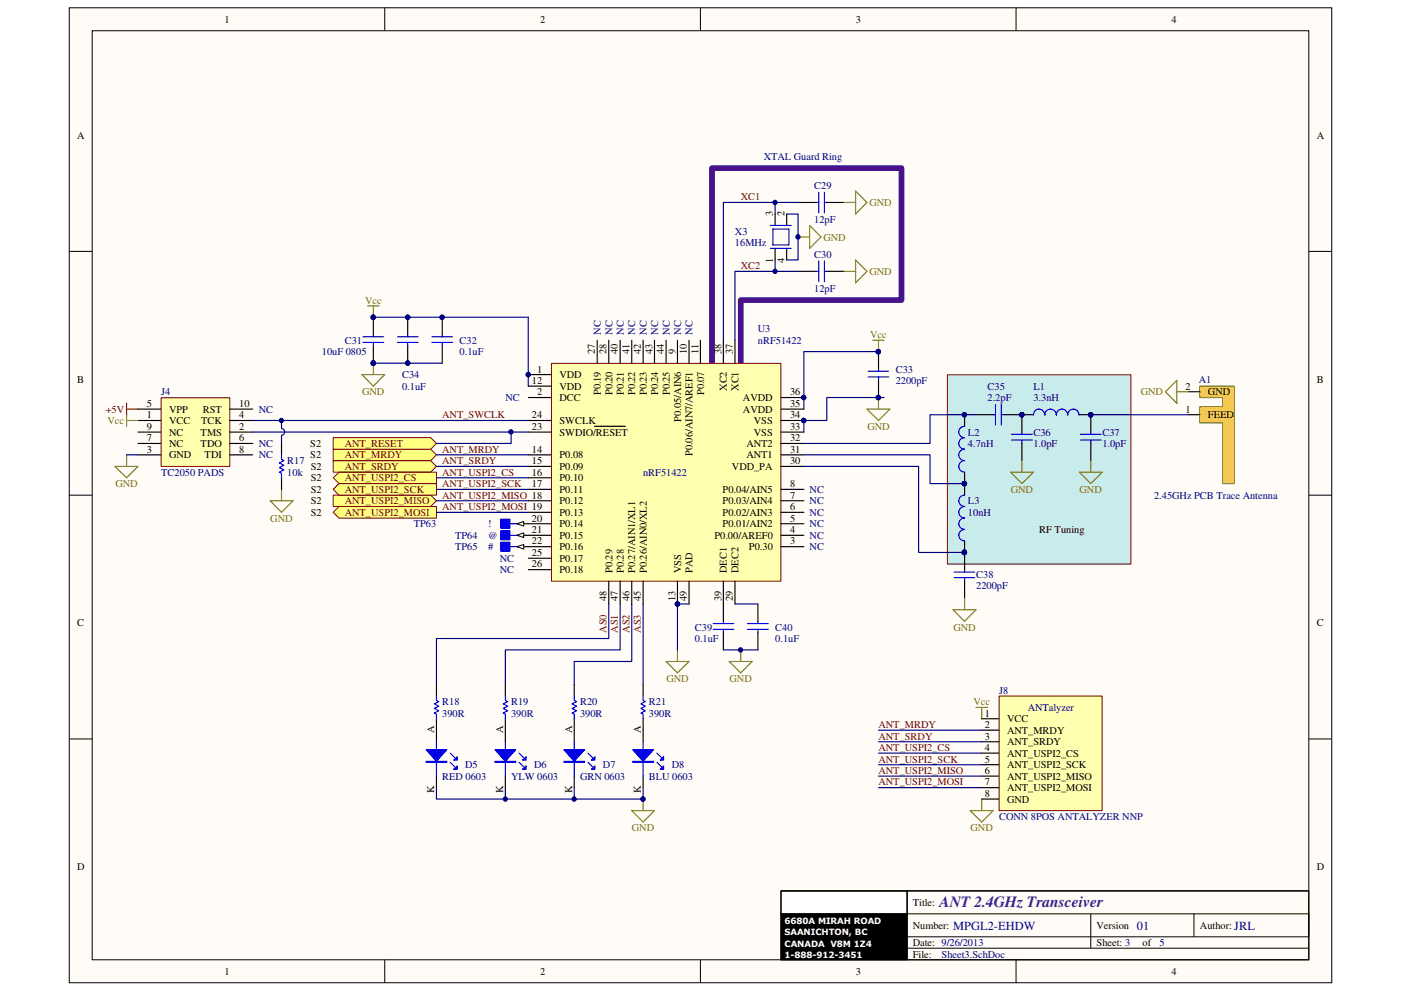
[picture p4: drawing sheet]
<svg xmlns="http://www.w3.org/2000/svg" width="297mm" height="210mm" viewBox="0 0 297 210" stroke-linecap="round" stroke-linejoin="round" font-family="sans-serif">
<path d="M14.7 1.7h267.7v206.7h-267.7z" fill="#fffcf8"/>
<path d="M14.7 1.7h267.7v206.7h-267.7z" fill="none" stroke="#000" stroke-width=".21"/>
<path d="M19.6 6.6h257.9v196.9h-257.9z" fill="#fffcf8"/>
<g fill="none" stroke="#000" stroke-width=".21">
<path d="M19.6 6.5h257.9v197h-257.9zM81.6 1.6v4.9M148.5 1.6v4.9M215.4 1.6v4.9M14.7 53.3h4.9M277.5 53.3h4.9M14.7 105h4.9M277.5 105h4.9M14.7 156.7h4.9M277.5 156.7h4.9M165.6 188.9h26.7M192.3 198.6h85.2v-4.8h-24.4v4.8"/>
<path d="M192.3 193.8h60.8M231.3 193.8v7.2M277.5 188.9h-85.2v14.6M81.6 203.5v4.9M148.5 203.5v4.9M192.3 201h85.2M215.4 203.5v4.9"/>
</g>
<path d="M165.6 189h26.7v4.8h-26.7z" fill="#fff"/>
<path d="M165.6 188.9h26.7v4.9h-26.7zM165.6 193.8h26.7v9.7h-26.7z" fill="none" stroke="#000" stroke-width=".21"/>
<path d="M165.6 188.9h111.9v14.6h-111.9zM165.6 193.8h26.7M192.3 188.9v14.6" fill="none" stroke="#000" stroke-width=".24"/>
<path d="M165.6 193.8h26.7v9.7h-26.7z" fill="#000"/>
<path d="M200.9 79.5h38.9v40.1h-38.9z" fill="#c8ebeb"/>
<path d="M200.9 79.5h38.9v40.1h-38.9z" fill="none" stroke="#800000" stroke-width=".21"/>
<path d="M210.6 87.9h.5M211.1 85.8v4.3M212.3 87.9h.7M212.3 85.8v4.3" fill="none" stroke="#00f" stroke-width=".24"/>
<path d="M206.9 87.9h3.7M213 87.9h3.7" fill="none" stroke="#000" stroke-width=".24"/>
<circle cx="216.6" cy="87.9" r=".45" fill="#000080"/>
<circle cx="216.6" cy="87.9" r=".45" fill="none" stroke="#000080" stroke-width=".21"/>
<circle cx="216.6" cy="87.9" r=".45" fill="#000080"/>
<circle cx="216.6" cy="87.9" r=".45" fill="none" stroke="#000080" stroke-width=".21"/>
<path d="M214.5 93.3h4.4M214.5 92.1h4.4M216.7 91.6v.5M216.7 93.3v.7" fill="none" stroke="#00f" stroke-width=".24"/>
<path d="M216.7 87.9v3.7" fill="none" stroke="#000" stroke-width=".24"/>
<circle cx="216.6" cy="87.9" r=".45" fill="#000080"/>
<circle cx="216.6" cy="87.9" r=".45" fill="none" stroke="#000080" stroke-width=".21"/>
<path d="M216.7 94v3.7" fill="none" stroke="#000" stroke-width=".24"/>
<circle cx="216.6" cy="87.9" r=".45" fill="#000080"/>
<circle cx="216.6" cy="87.9" r=".45" fill="none" stroke="#000080" stroke-width=".21"/>
<path d="M77.9 64.9h2.5M79.2 64.9v2.4" fill="none" stroke="#808000" stroke-width=".24"/>
<circle cx="79.1" cy="67.3" r=".46" fill="#000080"/>
<circle cx="79.1" cy="67.3" r=".46" fill="none" stroke="#000080" stroke-width=".21"/>
<path d="M184.1 79.9h4.3M184.1 78.7h4.3M186.3 78.2v.5M186.3 79.9v.7M151.2 133.4h4.4M151.2 132.2h4.4M153.4 131.7v.5M153.4 133.4v.8" fill="none" stroke="#00f" stroke-width=".24"/>
<path d="M186.3 74.5v3.7M153.4 128.1v3.6M153.4 134.2v3.6" fill="none" stroke="#000" stroke-width=".24"/>
<circle cx="186.2" cy="74.5" r=".46" fill="#000080"/>
<circle cx="186.2" cy="74.5" r=".46" fill="none" stroke="#000080" stroke-width=".21"/>
<path d="M186.3 80.6v3.7" fill="none" stroke="#000" stroke-width=".24"/>
<circle cx="186.2" cy="84.3" r=".46" fill="#000080"/>
<circle cx="186.2" cy="84.3" r=".46" fill="none" stroke="#000080" stroke-width=".21"/>
<circle cx="186.2" cy="74.5" r=".46" fill="#000080"/>
<circle cx="186.2" cy="74.5" r=".46" fill="none" stroke="#000080" stroke-width=".21"/>
<circle cx="186.2" cy="84.3" r=".46" fill="#000080"/>
<circle cx="186.2" cy="84.3" r=".46" fill="none" stroke="#000080" stroke-width=".21"/>
<path d="M228.9 87.9h2.4" fill="none" stroke="#000" stroke-width=".24"/>
<circle cx="231.2" cy="87.9" r=".46" fill="#000080"/>
<circle cx="231.2" cy="87.9" r=".46" fill="none" stroke="#000080" stroke-width=".21"/>
<path d="M216.7 87.9h2.4" fill="none" stroke="#000" stroke-width=".24"/>
<circle cx="216.6" cy="87.9" r=".45" fill="#000080"/>
<circle cx="216.6" cy="87.9" r=".45" fill="none" stroke="#000080" stroke-width=".21"/>
<path d="M219.1 87.9v.1a1.19 1.19 0 0 1 1.2-1.3 1.19 1.19 0 0 1 1.2 1.3 1.21 1.21 0 0 1 1.2-1.3 1.21 1.21 0 0 1 1.2 1.3v-.1M224 87.9v.1a1.19 1.19 0 0 1 1.2-1.3 1.19 1.19 0 0 1 1.2 1.3v-.1M226.4 87.9v.1a1.19 1.19 0 0 1 1.2-1.3 1.19 1.19 0 0 1 1.2 1.3v-.1" fill="none" stroke="#00f" stroke-width=".24"/>
<circle cx="231.2" cy="87.9" r=".46" fill="#000080"/>
<circle cx="231.2" cy="87.9" r=".46" fill="none" stroke="#000080" stroke-width=".21"/>
<circle cx="216.6" cy="87.9" r=".45" fill="#000080"/>
<circle cx="216.6" cy="87.9" r=".45" fill="none" stroke="#000080" stroke-width=".21"/>
<path d="M204.5 102.5v2.5" fill="none" stroke="#000" stroke-width=".24"/>
<circle cx="204.5" cy="102.5" r=".46" fill="#000080"/>
<circle cx="204.5" cy="102.5" r=".46" fill="none" stroke="#000080" stroke-width=".21"/>
<path d="M204.5 114.7v2.4" fill="none" stroke="#000" stroke-width=".24"/>
<circle cx="204.5" cy="117.1" r=".48" fill="#000080"/>
<circle cx="204.5" cy="117.1" r=".48" fill="none" stroke="#000080" stroke-width=".21"/>
<path d="M204.5 105a1.19 1.19 0 0 0-1.2 1.2 1.19 1.19 0 0 0 1.2 1.2M204.5 107.4a1.21 1.21 0 0 0-1.2 1.2 1.21 1.21 0 0 0 1.2 1.2M204.5 109.9a1.19 1.19 0 0 0-1.2 1.2v-.1a1.19 1.19 0 0 0 1.2 1.2M204.5 112.3a1.21 1.21 0 0 0-1.2 1.2 1.21 1.21 0 0 0 1.2 1.2" fill="none" stroke="#00f" stroke-width=".24"/>
<circle cx="204.5" cy="102.5" r=".46" fill="#000080"/>
<circle cx="204.5" cy="102.5" r=".46" fill="none" stroke="#000080" stroke-width=".21"/>
<circle cx="204.5" cy="117.1" r=".48" fill="#000080"/>
<circle cx="204.5" cy="117.1" r=".48" fill="none" stroke="#000080" stroke-width=".21"/>
<path d="M76.7 79.4h4.9l-2.4 2.5zM79.2 77v2.4" fill="none" stroke="#808000" stroke-width=".24"/>
<circle cx="79.1" cy="77" r=".47" fill="#000080"/>
<circle cx="79.1" cy="77" r=".47" fill="none" stroke="#000080" stroke-width=".21"/>
<path d="M183.8 86.7h4.9l-2.4 2.5zM186.3 84.3v2.4M57.3 106.2h4.8l-2.4 2.4zM59.7 103.8v2.4" fill="none" stroke="#808000" stroke-width=".24"/>
<circle cx="186.2" cy="84.3" r=".46" fill="#000080"/>
<circle cx="186.2" cy="84.3" r=".46" fill="none" stroke="#000080" stroke-width=".21"/>
<path d="M158.5 133.4h4.4M158.5 132.2h4.4M160.7 131.7v.5M160.7 133.4v.8" fill="none" stroke="#00f" stroke-width=".24"/>
<path d="M160.7 128.1v3.6M160.7 134.2v3.6" fill="none" stroke="#000" stroke-width=".24"/>
<path d="M157.1 137.8v2.5M154.6 140.3h4.9l-2.4 2.4z" fill="none" stroke="#808000" stroke-width=".24"/>
<circle cx="157" cy="137.8" r=".46" fill="#000080"/>
<circle cx="157" cy="137.8" r=".46" fill="none" stroke="#000080" stroke-width=".21"/>
<path d="M170.4 98.9h24.4v18.2h9.7" fill="none" stroke="#000080" stroke-width=".24"/>
<circle cx="204.5" cy="117.1" r=".48" fill="#000080"/>
<circle cx="204.5" cy="117.1" r=".48" fill="none" stroke="#000080" stroke-width=".21"/>
<path d="M170.4 96.4h26.8v6.1h7.3" fill="none" stroke="#000080" stroke-width=".24"/>
<circle cx="204.5" cy="102.5" r=".46" fill="#000080"/>
<circle cx="204.5" cy="102.5" r=".46" fill="none" stroke="#000080" stroke-width=".21"/>
<path d="M206.9 87.9h-9.7v6.1h-26.8" fill="none" stroke="#000080" stroke-width=".24"/>
<path d="M229.1 93.3h4.4M229.1 92.1h4.4M231.3 91.6v.5M231.3 93.3v.7" fill="none" stroke="#00f" stroke-width=".24"/>
<path d="M231.3 87.9v3.7" fill="none" stroke="#000" stroke-width=".24"/>
<circle cx="231.2" cy="87.9" r=".46" fill="#000080"/>
<circle cx="231.2" cy="87.9" r=".46" fill="none" stroke="#000080" stroke-width=".21"/>
<path d="M231.3 94v3.7" fill="none" stroke="#000" stroke-width=".24"/>
<circle cx="231.2" cy="87.9" r=".46" fill="#000080"/>
<circle cx="231.2" cy="87.9" r=".46" fill="none" stroke="#000080" stroke-width=".21"/>
<path d="M186.3 74.5h-15.9v12.2" fill="none" stroke="#000080" stroke-width=".24"/>
<circle cx="186.2" cy="74.5" r=".46" fill="#000080"/>
<circle cx="186.2" cy="74.5" r=".46" fill="none" stroke="#000080" stroke-width=".21"/>
<path d="M172.8 57.5h.8M172.8 42.9h.8M173.6 40.8v4.3M173.6 55.3v4.4M174.8 57.5h.5M174.8 40.8v4.3M174.8 55.3v4.4M174.8 42.9h.5" fill="none" stroke="#00f" stroke-width=".24"/>
<path d="M169.2 57.5h3.6M169.2 42.9h3.6M175.3 57.5h3.6M175.3 42.9h3.6" fill="none" stroke="#000" stroke-width=".24"/>
<path d="M164.3 55.1v2.4" fill="none" stroke="#000080" stroke-width=".24"/>
<circle cx="164.3" cy="57.5" r=".45" fill="#000080"/>
<circle cx="164.3" cy="57.5" r=".45" fill="none" stroke="#000080" stroke-width=".21"/>
<path d="M164.3 42.9v2.5" fill="none" stroke="#000080" stroke-width=".24"/>
<circle cx="164.3" cy="42.9" r=".45" fill="#000080"/>
<circle cx="164.3" cy="42.9" r=".45" fill="none" stroke="#000080" stroke-width=".21"/>
<path d="M166.8 45.4h2.4v9.7h-2.4" fill="none" stroke="#000080" stroke-width=".24"/>
<path d="M151 78.2v-42.6h40.1v28h-34v14.6" fill="none" stroke="#48128a" stroke-width="1.2"/>
<path d="M169.2 50.2h2.5M171.7 47.8l2.4 2.4-2.4 2.5zM178.9 57.5h2.5M181.4 55.1l2.4 2.4-2.4 2.5z" fill="none" stroke="#808000" stroke-width=".24"/>
<circle cx="169.2" cy="50.2" r=".47" fill="#000080"/>
<circle cx="169.2" cy="50.2" r=".47" fill="none" stroke="#000080" stroke-width=".21"/>
<path d="M178.9 42.9h2.5M181.4 40.5l2.4 2.4-2.4 2.5z" fill="none" stroke="#808000" stroke-width=".24"/>
<path d="M169.2 57.5h-13.4v14.6" fill="none" stroke="#000080" stroke-width=".24"/>
<path d="M84.3 72.6h4.3M84.3 71.4h4.3M86.4 70.9v.5M86.4 72.6v.8" fill="none" stroke="#00f" stroke-width=".24"/>
<path d="M86.4 67.3v3.6" fill="none" stroke="#000" stroke-width=".24"/>
<circle cx="86.4" cy="67.3" r=".46" fill="#000080"/>
<circle cx="86.4" cy="67.3" r=".46" fill="none" stroke="#000080" stroke-width=".21"/>
<path d="M86.4 73.4v3.6" fill="none" stroke="#000" stroke-width=".24"/>
<circle cx="86.4" cy="77" r=".48" fill="#000080"/>
<circle cx="86.4" cy="77" r=".48" fill="none" stroke="#000080" stroke-width=".21"/>
<circle cx="86.4" cy="67.3" r=".46" fill="#000080"/>
<circle cx="86.4" cy="67.3" r=".46" fill="none" stroke="#000080" stroke-width=".21"/>
<circle cx="86.4" cy="77" r=".48" fill="#000080"/>
<circle cx="86.4" cy="77" r=".48" fill="none" stroke="#000080" stroke-width=".21"/>
<path d="M77 72.6h4.4M77 71.4h4.4M79.2 70.9v.5M79.2 72.6v.8" fill="none" stroke="#00f" stroke-width=".24"/>
<path d="M79.2 67.3v3.6" fill="none" stroke="#000" stroke-width=".24"/>
<circle cx="79.1" cy="67.3" r=".46" fill="#000080"/>
<circle cx="79.1" cy="67.3" r=".46" fill="none" stroke="#000080" stroke-width=".21"/>
<path d="M79.2 73.4v3.6" fill="none" stroke="#000" stroke-width=".24"/>
<circle cx="79.1" cy="77" r=".47" fill="#000080"/>
<circle cx="79.1" cy="77" r=".47" fill="none" stroke="#000080" stroke-width=".21"/>
<circle cx="79.1" cy="67.3" r=".46" fill="#000080"/>
<circle cx="79.1" cy="67.3" r=".46" fill="none" stroke="#000080" stroke-width=".21"/>
<circle cx="79.1" cy="77" r=".47" fill="#000080"/>
<circle cx="79.1" cy="77" r=".47" fill="none" stroke="#000080" stroke-width=".21"/>
<path d="M79.2 77h14.6" fill="none" stroke="#000080" stroke-width=".24"/>
<circle cx="79.1" cy="77" r=".47" fill="#000080"/>
<circle cx="79.1" cy="77" r=".47" fill="none" stroke="#000080" stroke-width=".21"/>
<path d="M91.6 72.6h4.4M91.6 71.4h4.4M93.8 70.9v.5M93.8 72.6v.8" fill="none" stroke="#00f" stroke-width=".24"/>
<path d="M93.8 67.3v3.6" fill="none" stroke="#000" stroke-width=".24"/>
<circle cx="93.7" cy="67.3" r=".46" fill="#000080"/>
<circle cx="93.7" cy="67.3" r=".46" fill="none" stroke="#000080" stroke-width=".21"/>
<path d="M93.8 73.4v3.6" fill="none" stroke="#000" stroke-width=".24"/>
<circle cx="93.7" cy="67.3" r=".46" fill="#000080"/>
<circle cx="93.7" cy="67.3" r=".46" fill="none" stroke="#000080" stroke-width=".21"/>
<path d="M254.4 81.9h7.3v20.6h-2.5v-12.8h-4.8v-3.5h4.8v-1.9h-4.8z" fill-rule="evenodd" fill="#ffc51a"/>
<path d="M254.4 81.9h7.3v20.6h-2.5v-12.8h-4.8v-3.5h4.8v-1.9h-4.8z" fill="none" stroke="#808000" stroke-width=".24"/>
<path d="M252 87.9h2.4M252 83.1h2.4" fill="none" stroke="#000" stroke-width=".24"/>
<path d="M231.3 87.9h20.7" fill="none" stroke="#000080" stroke-width=".24"/>
<circle cx="231.2" cy="87.9" r=".46" fill="#000080"/>
<circle cx="231.2" cy="87.9" r=".46" fill="none" stroke="#000080" stroke-width=".21"/>
<path d="M204.5 87.9v2.5" fill="none" stroke="#000" stroke-width=".24"/>
<circle cx="204.5" cy="87.9" r=".46" fill="#000080"/>
<circle cx="204.5" cy="87.9" r=".46" fill="none" stroke="#000080" stroke-width=".21"/>
<path d="M204.5 100.1v2.4" fill="none" stroke="#000" stroke-width=".24"/>
<circle cx="204.5" cy="102.5" r=".46" fill="#000080"/>
<circle cx="204.5" cy="102.5" r=".46" fill="none" stroke="#000080" stroke-width=".21"/>
<path d="M204.5 90.4a1.21 1.21 0 0 0-1.2 1.2 1.21 1.21 0 0 0 1.2 1.2 1.21 1.21 0 0 0-1.2 1.2 1.21 1.21 0 0 0 1.2 1.2M204.5 95.2a1.21 1.21 0 0 0-1.2 1.3 1.21 1.21 0 0 0 1.2 1.2 1.21 1.21 0 0 0-1.2 1.2 1.21 1.21 0 0 0 1.2 1.2" fill="none" stroke="#00f" stroke-width=".24"/>
<circle cx="204.5" cy="87.9" r=".46" fill="#000080"/>
<circle cx="204.5" cy="87.9" r=".46" fill="none" stroke="#000080" stroke-width=".21"/>
<circle cx="204.5" cy="102.5" r=".46" fill="#000080"/>
<circle cx="204.5" cy="102.5" r=".46" fill="none" stroke="#000080" stroke-width=".21"/>
<path d="M202.3 122.5h4.4M202.3 121.3h4.4M204.5 120.8v.5M204.5 122.5v.7" fill="none" stroke="#00f" stroke-width=".24"/>
<path d="M204.5 117.1v3.7" fill="none" stroke="#000" stroke-width=".24"/>
<circle cx="204.5" cy="117.1" r=".48" fill="#000080"/>
<circle cx="204.5" cy="117.1" r=".48" fill="none" stroke="#000080" stroke-width=".21"/>
<path d="M204.5 123.2v3.7" fill="none" stroke="#000" stroke-width=".24"/>
<circle cx="204.5" cy="117.1" r=".48" fill="#000080"/>
<circle cx="204.5" cy="117.1" r=".48" fill="none" stroke="#000080" stroke-width=".21"/>
<path d="M59.7 94v2.4M59.7 101.3v2.5" fill="none" stroke="#000" stroke-width=".24"/>
<path d="M59.7 96.4v1l.5 .3-1 .5 1 .4-1 .5 1 .5-1 .5 .5 .2v1" fill="none" stroke="#00f" stroke-width=".24"/>
<path d="M70.7 105h20.6l1.2 1.2-1.2 1.2h-20.6z" fill-rule="evenodd" fill="#ffff80"/>
<path d="M70.7 105h20.6l1.2 1.2-1.2 1.2h-20.6z" fill="none" stroke="#800000" stroke-width=".21"/>
<path d="M70.7 97.7h20.6l1.2 1.2-1.2 1.2h-20.6z" fill-rule="evenodd" fill="#ffff80"/>
<path d="M70.7 97.7h20.6l1.2 1.2-1.2 1.2h-20.6z" fill="none" stroke="#800000" stroke-width=".21"/>
<path d="M70.7 95.2h20.6l1.2 1.2-1.2 1.3h-20.6z" fill-rule="evenodd" fill="#ffff80"/>
<path d="M70.7 95.2h20.6l1.2 1.2-1.2 1.3h-20.6z" fill="none" stroke="#800000" stroke-width=".21"/>
<path d="M70.7 108.6l1.2-1.2h20.6v2.5h-20.6z" fill-rule="evenodd" fill="#ffff80"/>
<path d="M70.7 108.6l1.2-1.2h20.6v2.5h-20.6z" fill="none" stroke="#800000" stroke-width=".21"/>
<path d="M70.7 103.8l1.2-1.3h20.6v2.5h-20.6z" fill-rule="evenodd" fill="#ffff80"/>
<path d="M70.7 103.8l1.2-1.3h20.6v2.5h-20.6z" fill="none" stroke="#800000" stroke-width=".21"/>
<path d="M70.7 101.3l1.2-1.2h20.6v2.4h-20.6z" fill-rule="evenodd" fill="#ffff80"/>
<path d="M70.7 101.3l1.2-1.2h20.6v2.4h-20.6z" fill="none" stroke="#800000" stroke-width=".21"/>
<path d="M70.7 92.8h20.6l1.2 1.2-1.2 1.2h-20.6z" fill-rule="evenodd" fill="#ffff80"/>
<path d="M70.7 92.8h20.6l1.2 1.2-1.2 1.2h-20.6z" fill="none" stroke="#800000" stroke-width=".21"/>
<path d="M92.5 145.1v2.4M92.5 152.4v2.4M121.7 145.1v2.4M121.7 152.4v2.4M136.4 145.1v2.4M136.4 152.4v2.4" fill="none" stroke="#000" stroke-width=".24"/>
<path d="M92.5 147.5v1l.5 .3-.9 .4 .9 .5-.9 .5 .9 .5-.9 .5 .4 .2v1M121.7 147.5v1l.6 .3-1 .4 1 .5-1 .5 1 .5-1 .5 .4 .2v1M136.4 147.5v1l.4 .3-.9 .4 .9 .5-.9 .5 .9 .5-.9 .5 .5 .2v1" fill="none" stroke="#00f" stroke-width=".24"/>
<path d="M133.9 171.9h4.9l-2.4 2.4zM136.4 169.4v2.5" fill="none" stroke="#808000" stroke-width=".24"/>
<circle cx="136.3" cy="169.4" r=".46" fill="#000080"/>
<circle cx="136.3" cy="169.4" r=".46" fill="none" stroke="#000080" stroke-width=".21"/>
<path d="M121.7 154.8v2.5M121.7 164.5v2.5" fill="none" stroke="#000" stroke-width=".24"/>
<path d="M121.7 157.3v7.2M124.7 159.7l.9 1M124.7 161.6l.9 1" fill="none" stroke="#00f" stroke-width=".24"/>
<path d="M119.5 159h4.4l-2.2 2.4z" fill="#00f"/>
<path d="M119.5 159h4.4l-2.2 2.4zM119.5 161.4h4.4v.2h-4.4z" fill="none" stroke="#00f" stroke-width=".24"/>
<path d="M119.5 161.5h4.4" fill="none" stroke="#00f" stroke-width=".21"/>
<path d="M125.4 163.1l.7-.7v.7z" fill="#00f"/>
<path d="M125.4 163.1l.7-.7v.7z" fill="none" stroke="#00f" stroke-width=".24"/>
<path d="M125.4 161.2l.7-.8v.8z" fill="#00f"/>
<path d="M107.1 157.3v7.2M110.1 159.7l.9 1M110.1 161.6l.9 1M125.4 161.2l.7-.8v.8z" fill="none" stroke="#00f" stroke-width=".24"/>
<path d="M107.1 154.8v2.5M107.1 164.5v2.5" fill="none" stroke="#000" stroke-width=".24"/>
<path d="M104.9 159h4.4l-2.2 2.4z" fill="#00f"/>
<path d="M104.9 159h4.4l-2.2 2.4zM104.9 161.4h4.4v.2h-4.4z" fill="none" stroke="#00f" stroke-width=".24"/>
<path d="M104.9 161.5h4.4" fill="none" stroke="#00f" stroke-width=".21"/>
<path d="M110.8 163.1l.7-.7v.7z" fill="#00f"/>
<path d="M110.8 163.1l.7-.7v.7z" fill="none" stroke="#00f" stroke-width=".24"/>
<path d="M110.8 161.2l.7-.8v.8z" fill="#00f"/>
<path d="M92.5 157.3v7.2M95.5 159.7l.9 1M95.5 161.6l.9 1M110.8 161.2l.7-.8v.8z" fill="none" stroke="#00f" stroke-width=".24"/>
<path d="M92.5 154.8v2.5M92.5 164.5v2.5" fill="none" stroke="#000" stroke-width=".24"/>
<path d="M90.3 159h4.4l-2.2 2.4z" fill="#00f"/>
<path d="M90.3 159h4.4l-2.2 2.4zM90.3 161.4h4.4v.2h-4.4z" fill="none" stroke="#00f" stroke-width=".24"/>
<path d="M90.3 161.5h4.4" fill="none" stroke="#00f" stroke-width=".21"/>
<path d="M96.2 163.1l.7-.7v.7z" fill="#00f"/>
<path d="M96.2 163.1l.7-.7v.7z" fill="none" stroke="#00f" stroke-width=".24"/>
<path d="M96.2 161.2l.7-.8v.8z" fill="#00f"/>
<path d="M107.1 147.5v1l.5 .3-.9 .4 .9 .5-.9 .5 .9 .5-.9 .5 .4 .2v1M136.4 157.3v7.2M139.3 159.7l.9 1M96.2 161.2l.7-.8v.8zM139.3 161.6l.9 1" fill="none" stroke="#00f" stroke-width=".24"/>
<path d="M107.1 145.1v2.4M107.1 152.4v2.4M136.4 154.8v2.5M136.4 164.5v2.5" fill="none" stroke="#000" stroke-width=".24"/>
<path d="M134.2 159h4.4l-2.2 2.4z" fill="#00f"/>
<path d="M134.2 159h4.4l-2.2 2.4zM134.2 161.4h4.4v.2h-4.4z" fill="none" stroke="#00f" stroke-width=".24"/>
<path d="M134.2 161.5h4.4" fill="none" stroke="#00f" stroke-width=".21"/>
<path d="M140 163.1l.7-.7v.7z" fill="#00f"/>
<path d="M140 163.1l.7-.7v.7z" fill="none" stroke="#00f" stroke-width=".24"/>
<path d="M140.7 160.4v.8h-.7z" fill="#00f"/>
<path d="M140.7 160.4v.8h-.7z" fill="none" stroke="#00f" stroke-width=".24"/>
<path d="M34.2 84.4h14.5v14.5h-14.5z" fill="#ffffb0"/>
<path d="M34.2 84.3h14.5v14.6h-14.5z" fill="none" stroke="#800000" stroke-width=".21"/>
<path d="M29.2 89.2h4.9M29.2 91.6h4.9M29.2 96.4h4.9M29.2 86.7h4.9M29.2 94h4.9M48.7 89.2h4.9M48.7 91.6h4.9M48.7 96.4h4.9M48.7 86.7h4.9M48.7 94h4.9" fill="none" stroke="#000" stroke-width=".24"/>
<path d="M26.8 85.5v2.4M26.8 86.7h2.4" fill="none" stroke="#800000" stroke-width=".24"/>
<path d="M24.4 98.9h4.8l-2.4 2.4zM26.8 87.9v2.5M26.8 96.4v2.5M26.8 89.2h2.4" fill="none" stroke="#808000" stroke-width=".24"/>
<path d="M26.8 96.4h2.4M53.6 89.2h58.4M53.6 91.6h58.4" fill="none" stroke="#000080" stroke-width=".24"/>
<path d="M117 77.1h48.6v46.1h-48.6z" fill="#ffffb0"/>
<path d="M116.9 77h48.7v46.2h-48.7z" fill="none" stroke="#800000" stroke-width=".21"/>
<path d="M112 79.4h4.9M165.6 111h4.8" fill="none" stroke="#000" stroke-width=".24"/>
<circle cx="112" cy="79.4" r=".46" fill="#000080"/>
<circle cx="112" cy="79.4" r=".46" fill="none" stroke="#000080" stroke-width=".21"/>
<g fill="none" stroke="#000" stroke-width=".24">
<path d="M143.6 72.1v4.9M146.1 72.1v4.9M148.5 72.1v4.9M112 84.3h4.9M112 81.9h4.9M112 96.4h4.9M112 98.9h4.9M112 91.6h4.9M112 89.2h4.9M126.1 90.4h6.5M165.6 96.4h4.8M165.6 98.9h4.8"/>
<path d="M165.6 94h4.8M112 115.9h4.9M112 103.8h4.9M112 106.2h4.9M112 101.3h4.9M112 108.6h4.9M112 111h4.9M112 113.5h4.9M112 118.4h4.9M165.6 115.9h4.8M165.6 103.8h4.8M165.6 106.2h4.8"/>
<path d="M112 120.8h4.9M143.6 123.2v4.9M155.8 123.2v4.9"/>
</g>
<circle cx="143.6" cy="128.1" r=".46" fill="#000080"/>
<circle cx="143.6" cy="128.1" r=".46" fill="none" stroke="#000080" stroke-width=".21"/>
<path d="M126.6 72.1v4.9M129.1 72.1v4.9M165.6 91.6h4.8M165.6 89.2h4.8M165.6 113.5h4.8M165.6 108.6h4.8" fill="none" stroke="#000" stroke-width=".24"/>
<circle cx="170.4" cy="89.2" r=".46" fill="#000080"/>
<circle cx="170.4" cy="89.2" r=".46" fill="none" stroke="#000080" stroke-width=".21"/>
<path d="M165.6 86.7h4.8M165.6 84.3h4.8" fill="none" stroke="#000" stroke-width=".24"/>
<circle cx="170.4" cy="84.3" r=".46" fill="#000080"/>
<circle cx="170.4" cy="84.3" r=".46" fill="none" stroke="#000080" stroke-width=".21"/>
<g fill="none" stroke="#000" stroke-width=".24">
<path d="M131.5 72.1v4.9M133.9 72.1v4.9M136.4 72.1v4.9M138.8 72.1v4.9M141.2 72.1v4.9M153.4 72.1v4.9M155.8 72.1v4.9M129.1 123.2v4.9M131.5 123.2v4.9M133.9 123.2v4.9M136.4 123.2v4.9M146.1 123.2v4.9"/>
<path d="M153.4 123.2v4.9"/>
</g>
<circle cx="112" cy="79.4" r=".46" fill="#000080"/>
<circle cx="112" cy="79.4" r=".46" fill="none" stroke="#000080" stroke-width=".21"/>
<circle cx="143.6" cy="128.1" r=".46" fill="#000080"/>
<circle cx="143.6" cy="128.1" r=".46" fill="none" stroke="#000080" stroke-width=".21"/>
<circle cx="170.4" cy="89.2" r=".46" fill="#000080"/>
<circle cx="170.4" cy="89.2" r=".46" fill="none" stroke="#000080" stroke-width=".21"/>
<circle cx="170.4" cy="84.3" r=".46" fill="#000080"/>
<circle cx="170.4" cy="84.3" r=".46" fill="none" stroke="#000080" stroke-width=".21"/>
<path d="M216.7 97.7v2.4M231.3 97.7v2.4M249.5 80.6v4.9l-2.4-2.4zM249.5 83.1h2.5M214.2 100.1h4.9l-2.4 2.4zM228.9 100.1h4.8l-2.4 2.4zM202.1 129.3h4.8l-2.4 2.4zM204.5 126.9v2.4" fill="none" stroke="#808000" stroke-width=".24"/>
<path d="M169.2 42.9h-15.8v29.2M92.5 96.4h19.5M92.5 98.9h19.5M108.4 91.6v2.4h-15.9M92.5 101.3h19.5M92.5 103.8h19.5M92.5 106.2h19.5M92.5 108.6h19.5" fill="none" stroke="#000080" stroke-width=".24"/>
<circle cx="108.3" cy="91.6" r=".46" fill="#000080"/>
<circle cx="108.3" cy="91.6" r=".46" fill="none" stroke="#000080" stroke-width=".21"/>
<path d="M129.1 128.1v7.3h-36.6v9.7M131.5 128.1v9.7h-24.4v7.3M133.9 128.1v12.2h-12.2v4.8M136.4 128.1v17M153.4 137.8h7.3M155.8 128.1h4.9" fill="none" stroke="#000080" stroke-width=".24"/>
<path d="M143.6 137.8v2.5M141.2 140.3h4.9l-2.5 2.4z" fill="none" stroke="#808000" stroke-width=".24"/>
<path d="M164.3 45.4v2.4M164.3 52.7v2.4M166.8 45.4v2.4M166.8 52.7v2.4" fill="none" stroke="#000" stroke-width=".24"/>
<path d="M163.4 52.7h4.4M163.4 47.8h4.4M163.9 48.6h3.4v3.3h-3.4z" fill="none" stroke="#00f" stroke-width=".24"/>
<path d="M106.2 110.1h1.9v1.9h-1.9z" fill-rule="evenodd" fill="#00f"/>
<path d="M106.2 110.1h1.9v1.9h-1.9z" fill="none" stroke="#00f" stroke-width=".21"/>
<path d="M108.1 111h1.5" fill="none" stroke="#00f" stroke-width=".24"/>
<path d="M109.6 111h2.4" fill="none" stroke="#000" stroke-width=".24"/>
<path d="M109.6 111l1.4-.4v.9z" fill="#fffcf8"/>
<path d="M109.6 111l1.4-.4v.9z" fill="none" stroke="#000" stroke-width=".21"/>
<path d="M106.2 112.5h1.9v2h-1.9z" fill-rule="evenodd" fill="#00f"/>
<path d="M106.2 112.5h1.9v2h-1.9z" fill="none" stroke="#00f" stroke-width=".21"/>
<path d="M108.1 113.5h1.5" fill="none" stroke="#00f" stroke-width=".24"/>
<path d="M109.6 113.5h2.4" fill="none" stroke="#000" stroke-width=".24"/>
<path d="M109.6 113.5l1.4-.5v1z" fill="#fffcf8"/>
<path d="M109.6 113.5l1.4-.5v1z" fill="none" stroke="#000" stroke-width=".21"/>
<path d="M106.2 114.9h1.9v2h-1.9z" fill-rule="evenodd" fill="#00f"/>
<path d="M106.2 114.9h1.9v2h-1.9z" fill="none" stroke="#00f" stroke-width=".21"/>
<path d="M108.1 115.9h1.5" fill="none" stroke="#00f" stroke-width=".24"/>
<path d="M109.6 115.9h2.4" fill="none" stroke="#000" stroke-width=".24"/>
<path d="M109.6 115.9l1.4-.5v1z" fill="#fffcf8"/>
<path d="M109.6 115.9l1.4-.5v1z" fill="none" stroke="#000" stroke-width=".21"/>
<path d="M107.1 167v2.4" fill="none" stroke="#000080" stroke-width=".24"/>
<circle cx="107.1" cy="169.4" r=".45" fill="#000080"/>
<circle cx="107.1" cy="169.4" r=".45" fill="none" stroke="#000080" stroke-width=".21"/>
<path d="M121.7 167v2.4" fill="none" stroke="#000080" stroke-width=".24"/>
<circle cx="121.7" cy="169.4" r=".46" fill="#000080"/>
<circle cx="121.7" cy="169.4" r=".46" fill="none" stroke="#000080" stroke-width=".21"/>
<path d="M92.5 167v2.4h43.9v-2.4" fill="none" stroke="#000080" stroke-width=".24"/>
<circle cx="136.3" cy="169.4" r=".46" fill="#000080"/>
<circle cx="136.3" cy="169.4" r=".46" fill="none" stroke="#000080" stroke-width=".21"/>
<path d="M146.1 128.1h-2.5v9.7" fill="none" stroke="#000080" stroke-width=".24"/>
<circle cx="143.6" cy="128.1" r=".46" fill="#000080"/>
<circle cx="143.6" cy="128.1" r=".46" fill="none" stroke="#000080" stroke-width=".21"/>
<path d="M187.4 84.3h-12.1v4.9h-4.9v2.4" fill="none" stroke="#000080" stroke-width=".24"/>
<circle cx="170.4" cy="89.2" r=".46" fill="#000080"/>
<circle cx="170.4" cy="89.2" r=".46" fill="none" stroke="#000080" stroke-width=".21"/>
<path d="M206.9 150h2.5M208.1 150v2.4M205.7 171.9h4.9l-2.5 2.4zM208.1 169.4v2.5" fill="none" stroke="#808000" stroke-width=".24"/>
<path d="M211.9 147.6h21.8v24.3h-21.8z" fill="#ffffb0"/>
<path d="M211.8 147.6h21.9v24.3h-21.9z" fill="none" stroke="#800000" stroke-width=".21"/>
<path d="M208.1 152.4h3.7M208.1 154.8h3.7M208.1 157.3h3.7M208.1 159.7h3.7M208.1 162.1h3.7M208.1 164.5h3.7M208.1 167h3.7M208.1 169.4h3.7" fill="none" stroke="#000" stroke-width=".24"/>
<path d="M79.2 67.3h32.8M186.3 154.8h21.8M186.3 157.3h21.8M186.3 159.7h21.8M186.3 162.1h21.8M186.3 164.5h21.8M186.3 167h21.8" fill="none" stroke="#000080" stroke-width=".24"/>
<circle cx="79.1" cy="67.3" r=".46" fill="#000080"/>
<circle cx="79.1" cy="67.3" r=".46" fill="none" stroke="#000080" stroke-width=".21"/>
<path d="M185 72.1h2.4M186.3 72.1v2.4" fill="none" stroke="#808000" stroke-width=".24"/>
<circle cx="186.2" cy="74.5" r=".46" fill="#000080"/>
<circle cx="186.2" cy="74.5" r=".46" fill="none" stroke="#000080" stroke-width=".21"/>
<path d="M112 67.3v14.6M59.7 89.2v1.6a.72 .72 0 0 1 .7 .8 .72 .72 0 0 1-.7 .7M59.7 92.3v1.7" fill="none" stroke="#000080" stroke-width=".24"/>
<circle cx="59.7" cy="89.2" r=".46" fill="#000080"/>
<circle cx="59.7" cy="89.2" r=".46" fill="none" stroke="#000080" stroke-width=".21"/>
<text font-size="3.3" fill="#421c8b" x="199.2" y="192.3">ANT 2.4GHz Transceiver</text>
<g font-size="2.6" fill="#000080">
<text x="202.1" y="197.1">MPGL2-EHDW</text>
<text x="241" y="197.1">01</text>
<text x="261.7" y="197.1">JRL</text>
</g>
<g font-size="2.2">
<text x="47.6" y="4.8">1</text>
<text x="114.5" y="4.8">2</text>
<text x="181.4" y="4.8">3</text>
<text x="248.4" y="4.8">4</text>
<text x="16.3" y="29.4">A</text>
<text x="279.2" y="29.4">A</text>
<text x="163.9" y="45.9" transform="rotate(-90 163.9 45.9)">3</text>
<text x="166.3" y="45.9" transform="rotate(-90 166.3 45.9)">2</text>
<text x="163.9" y="55.8" transform="rotate(-90 163.9 55.8)">1</text>
<text x="166.3" y="55.8" transform="rotate(-90 166.3 55.8)">4</text>
<text x="126.1" y="75.1" transform="rotate(-90 126.1 75.1)">27</text>
<text x="128.6" y="75.1" transform="rotate(-90 128.6 75.1)">28</text>
<text x="131" y="75.1" transform="rotate(-90 131 75.1)">40</text>
<text x="133.5" y="75.1" transform="rotate(-90 133.5 75.1)">41</text>
<text x="135.9" y="75.1" transform="rotate(-90 135.9 75.1)">42</text>
<text x="138.3" y="75.1" transform="rotate(-90 138.3 75.1)">43</text>
<text x="140.8" y="75.1" transform="rotate(-90 140.8 75.1)">44</text>
<text x="143.2" y="75.1" transform="rotate(-90 143.2 75.1)">9</text>
<text x="145.6" y="75.1" transform="rotate(-90 145.6 75.1)">10</text>
<text x="148.1" y="75.1" transform="rotate(-90 148.1 75.1)">11</text>
<text x="152.9" y="75.1" transform="rotate(-90 152.9 75.1)">38</text>
<text x="155.4" y="75.1" transform="rotate(-90 155.4 75.1)">37</text>
<text x="16.4" y="81.1">B</text>
<text x="112.8" y="81.4">12</text>
<text x="113.9" y="79">1</text>
<text x="113.9" y="83.8">2</text>
<text x="118.6" y="80.2">VDD</text>
<text x="118.6" y="82.6">VDD</text>
<text x="127.4" y="83.8" transform="rotate(-90 127.4 83.8)">P0.19</text>
<text x="129.8" y="83.8" transform="rotate(-90 129.8 83.8)">P0.20</text>
<text x="132.2" y="83.8" transform="rotate(-90 132.2 83.8)">P0.21</text>
<text x="134.7" y="83.8" transform="rotate(-90 134.7 83.8)">P0.22</text>
<text x="137.1" y="83.8" transform="rotate(-90 137.1 83.8)">P0.23</text>
<text x="139.5" y="83.8" transform="rotate(-90 139.5 83.8)">P0.24</text>
<text x="142" y="83.8" transform="rotate(-90 142 83.8)">P0.25</text>
<text x="149.3" y="83.8" transform="rotate(-90 149.3 83.8)">P0.07</text>
<text x="154.1" y="82.9" transform="rotate(-90 154.1 82.9)">XC2</text>
<text x="156.6" y="82.9" transform="rotate(-90 156.6 82.9)">XC1</text>
<text x="167.5" y="83.8">36</text>
<text x="251.4" y="82.6">2</text>
<text x="256.1" y="83.8">GND</text>
<text x="279.2" y="81.1">B</text>
<text x="31.1" y="88.7">1</text>
<text x="31.1" y="86.3">5</text>
<text x="35.9" y="89.9">VCC</text>
<text x="35.9" y="87.5">VPP</text>
<text x="42.7" y="89.9">TCK</text>
<text x="43" y="87.5">RST</text>
<text x="50.7" y="88.7">4</text>
<text x="50.7" y="86.3">10</text>
<text x="112.8" y="88.7">24</text>
<text x="118.6" y="85">DCC</text>
<text x="118.6" y="89.9">SWCLK</text>
<text x="144.4" y="89.4" transform="rotate(-90 144.4 89.4)">P0.05/AIN6</text>
<text x="157.5" y="87.5">AVDD</text>
<text x="157.5" y="85">AVDD</text>
<text x="159.8" y="89.9">VSS</text>
<text x="167.5" y="88.7">34</text>
<text x="167.5" y="86.3">35</text>
<text x="251.4" y="87.5">1</text>
<text x="256.1" y="88.7">FEED</text>
<text x="31.1" y="93.6">7</text>
<text x="31.1" y="91.1">9</text>
<text x="35.9" y="94.8">NC</text>
<text x="35.9" y="92.4">NC</text>
<text x="42.5" y="92.4">TMS</text>
<text x="42.5" y="94.8">TDO</text>
<text x="50.7" y="91.1">2</text>
<text x="50.7" y="93.6">6</text>
<text x="65.8" y="94.8">S2</text>
<text x="112.8" y="91.1">23</text>
<text x="118.6" y="92.4">SWDIO/RESET</text>
<text x="158.2" y="94.8">ANT2</text>
<text x="159.8" y="92.4">VSS</text>
<text x="167.5" y="91.1">33</text>
<text x="167.5" y="93.6">32</text>
<text x="31.1" y="96">3</text>
<text x="35.9" y="97.2">GND</text>
<text x="43.4" y="97.2">TDI</text>
<text x="50.7" y="96">8</text>
<text x="65.8" y="97.2">S2</text>
<text x="65.9" y="99.7">S2</text>
<text x="112.8" y="98.4">15</text>
<text x="112.8" y="100.9">16</text>
<text x="112.8" y="96">14</text>
<text x="118.6" y="99.7">P0.09</text>
<text x="118.6" y="97.2">P0.08</text>
<text x="146.9" y="96.7" transform="rotate(-90 146.9 96.7)">P0.06/AIN7/AREF1</text>
<text x="155.2" y="99.7">VDD_PA</text>
<text x="158.2" y="97.2">ANT1</text>
<text x="167.5" y="96">31</text>
<text x="167.5" y="98.4">30</text>
<text x="65.9" y="104.5">S2</text>
<text x="65.9" y="102.1">S2</text>
<text x="65.9" y="106.9">S2</text>
<text x="112.8" y="103.3">17</text>
<text x="118.6" y="104.5">P0.11</text>
<text x="118.6" y="106.9">P0.12</text>
<text x="118.6" y="102.1">P0.10</text>
<text x="153.2" y="104.5">P0.04/AIN5</text>
<text x="153.2" y="106.9">P0.03/AIN4</text>
<text x="167.5" y="103.3">8</text>
<text x="167.5" y="105.7">7</text>
<text x="65.9" y="109.4">S2</text>
<text x="112.8" y="110.6">20</text>
<text x="112.8" y="113">21</text>
<text x="118.6" y="109.4">P0.13</text>
<text x="118.6" y="111.8">P0.14</text>
<text x="153.2" y="111.8">P0.01/AIN2</text>
<text x="153.2" y="109.4">P0.02/AIN3</text>
<text x="167.5" y="110.6">5</text>
<text x="167.5" y="108.2">6</text>
<text x="167.5" y="113">4</text>
<text x="220.3" y="113">RF Tuning</text>
<text x="112.8" y="115.4">22</text>
<text x="112.8" y="117.9">25</text>
<text x="118.6" y="114.3">P0.15</text>
<text x="118.6" y="116.7">P0.16</text>
<text x="118.6" y="119.1">P0.17</text>
<text x="151.5" y="114.3">P0.00/AREF0</text>
<text x="158.8" y="116.7">P0.30</text>
<text x="167.5" y="115.4">3</text>
<text x="112.8" y="120.3">26</text>
<text x="118.6" y="121.5">P0.18</text>
<text x="129.8" y="121.5" transform="rotate(-90 129.8 121.5)">P0.29</text>
<text x="132.2" y="121.5" transform="rotate(-90 132.2 121.5)">P0.28</text>
<text x="134.7" y="121.5" transform="rotate(-90 134.7 121.5)">P0.27/AIN1/XL1</text>
<text x="137.1" y="121.5" transform="rotate(-90 137.1 121.5)">P0.26/AIN0/XL2</text>
<text x="144.4" y="121.5" transform="rotate(-90 144.4 121.5)">VSS</text>
<text x="146.9" y="121.5" transform="rotate(-90 146.9 121.5)">PAD</text>
<text x="154.1" y="121.5" transform="rotate(-90 154.1 121.5)">DEC1</text>
<text x="156.6" y="121.5" transform="rotate(-90 156.6 121.5)">DEC2</text>
<text x="128.6" y="127.4" transform="rotate(-90 128.6 127.4)">48</text>
<text x="131" y="127.4" transform="rotate(-90 131 127.4)">47</text>
<text x="133.5" y="127.4" transform="rotate(-90 133.5 127.4)">46</text>
<text x="135.9" y="127.4" transform="rotate(-90 135.9 127.4)">45</text>
<text x="143.2" y="127.4" transform="rotate(-90 143.2 127.4)">13</text>
<text x="145.6" y="127.4" transform="rotate(-90 145.6 127.4)">49</text>
<text x="152.9" y="127.4" transform="rotate(-90 152.9 127.4)">39</text>
<text x="155.4" y="127.4" transform="rotate(-90 155.4 127.4)">29</text>
<text x="16.4" y="132.8">C</text>
<text x="279.2" y="132.8">C</text>
<text x="92.1" y="155.3" transform="rotate(-90 92.1 155.3)">A</text>
<text x="106.7" y="155.3" transform="rotate(-90 106.7 155.3)">A</text>
<text x="121.3" y="155.3" transform="rotate(-90 121.3 155.3)">A</text>
<text x="135.9" y="155.3" transform="rotate(-90 135.9 155.3)">A</text>
<text x="208.8" y="151.9">1</text>
<text x="208.8" y="154.4">2</text>
<text x="213.5" y="153.2">VCC</text>
<text x="213.5" y="155.6">ANT_MRDY</text>
<text x="208.8" y="156.8">3</text>
<text x="208.8" y="159.3">4</text>
<text x="208.8" y="161.7">5</text>
<text x="213.5" y="158">ANT_SRDY</text>
<text x="213.5" y="160.4">ANT_USPI2_CS</text>
<text x="208.8" y="164.1">6</text>
<text x="208.8" y="166.5">7</text>
<text x="213.5" y="162.9">ANT_USPI2_SCK</text>
<text x="213.5" y="165.3">ANT_USPI2_MISO</text>
<text x="213.5" y="167.8">ANT_USPI2_MOSI</text>
<text x="92.1" y="168.1" transform="rotate(-90 92.1 168.1)">K</text>
<text x="106.7" y="168.1" transform="rotate(-90 106.7 168.1)">K</text>
<text x="121.3" y="168.1" transform="rotate(-90 121.3 168.1)">K</text>
<text x="135.9" y="168.1" transform="rotate(-90 135.9 168.1)">K</text>
<text x="208.8" y="169">8</text>
<text x="213.5" y="170.2">GND</text>
<text x="16.3" y="184.5">D</text>
<text x="279.2" y="184.5">D</text>
<text x="193.5" y="192.1">Title:</text>
<text x="193.5" y="196.9">Number:</text>
<text x="232.5" y="196.9">Version</text>
<text x="254.4" y="196.9">Author:</text>
<text x="193.5" y="200.6">Date: 9/26/2013</text>
<text x="193.5" y="203">File:</text>
<text x="232.5" y="200.6">Sheet: 3</text>
<text x="242.2" y="200.6">of</text>
<text x="47.6" y="206.7">1</text>
<text x="114.5" y="206.7">2</text>
<text x="181.4" y="206.7">3</text>
<text x="248.4" y="206.7">4</text>
</g>
<g font-size="2.2" fill="#000080">
<text x="161.9" y="34">XTAL Guard Ring</text>
<text x="172.6" y="40">C29</text>
<text x="172.6" y="47.4">12pF</text>
<text x="155.8" y="49.8">X3</text>
<text x="155.8" y="52.2">16MHz</text>
<text x="172.6" y="54.7">C30</text>
<text x="172.6" y="61.9">12pF</text>
<text x="127.4" y="71" transform="rotate(-90 127.4 71)">NC</text>
<text x="129.8" y="71" transform="rotate(-90 129.8 71)">NC</text>
<text x="132.2" y="71" transform="rotate(-90 132.2 71)">NC</text>
<text x="134.7" y="71" transform="rotate(-90 134.7 71)">NC</text>
<text x="137.1" y="71" transform="rotate(-90 137.1 71)">NC</text>
<text x="139.5" y="71" transform="rotate(-90 139.5 71)">NC</text>
<text x="142" y="71" transform="rotate(-90 142 71)">NC</text>
<text x="144.4" y="71" transform="rotate(-90 144.4 71)">NC</text>
<text x="146.9" y="71" transform="rotate(-90 146.9 71)">NC</text>
<text x="160.7" y="70.4">U3</text>
<text x="68.2" y="75.3">10uF 0805</text>
<text x="73.1" y="72.9">C31</text>
<text x="97.4" y="72.9">C32</text>
<text x="97.4" y="75.3">0.1uF</text>
<text x="160.7" y="72.9">nRF51422</text>
<text x="34.2" y="83.8">J4</text>
<text x="85.3" y="80.2">C34</text>
<text x="85.3" y="82.6">0.1uF</text>
<text x="189.9" y="79">C33</text>
<text x="189.9" y="81.4">2200pF</text>
<text x="209.4" y="82.6">C35</text>
<text x="219.1" y="82.6">L1</text>
<text x="254.2" y="81.2">A1</text>
<text x="54.9" y="87.5">NC</text>
<text x="107.2" y="85">NC</text>
<text x="209.4" y="85">2.2pF</text>
<text x="219.1" y="85">3.3nH</text>
<text x="54.9" y="94.8">NC</text>
<text x="205.2" y="92.4">L2</text>
<text x="205.2" y="94.8">4.7nH</text>
<text x="219.1" y="92.4">C36</text>
<text x="219.1" y="94.8">1.0pF</text>
<text x="233.7" y="92.4">C37</text>
<text x="233.7" y="94.8">1.0pF</text>
<text x="34.2" y="100.9">TC2050 PADS</text>
<text x="54.9" y="97.2">NC</text>
<text x="60.9" y="98.4">R17</text>
<text x="60.9" y="100.9">10k</text>
<text x="136.4" y="100.9">nRF51422</text>
<text x="171.7" y="104.5">NC</text>
<text x="171.7" y="106.9">NC</text>
<text x="205.2" y="106.9">L3</text>
<text x="244.7" y="105.7">2.45GHz PCB Trace Antenna</text>
<text x="87.7" y="111.8">TP63</text>
<text x="103.5" y="111.8">!</text>
<text x="171.7" y="109.4">NC</text>
<text x="171.7" y="111.8">NC</text>
<text x="205.2" y="109.4">10nH</text>
<text x="96.5" y="114.3">TP64</text>
<text x="96.5" y="116.7">TP65</text>
<text x="103.5" y="114.3">@</text>
<text x="103.5" y="116.7">#</text>
<text x="106" y="119.1">NC</text>
<text x="171.7" y="114.3">NC</text>
<text x="171.7" y="116.7">NC</text>
<text x="106" y="121.5">NC</text>
<text x="207" y="122.5">C38</text>
<text x="207" y="124.9">2200pF</text>
<text x="147.3" y="133.7">C39</text>
<text x="147.3" y="136.1">0.1uF</text>
<text x="164.4" y="133.7">C40</text>
<text x="164.4" y="136.1">0.1uF</text>
<text x="93.8" y="149.5">R18</text>
<text x="108.4" y="149.5">R19</text>
<text x="123" y="149.5">R20</text>
<text x="137.6" y="149.5">R21</text>
<text x="211.8" y="147.1">J8</text>
<text x="93.8" y="151.9">390R</text>
<text x="108.4" y="151.9">390R</text>
<text x="123" y="151.9">390R</text>
<text x="137.6" y="151.9">390R</text>
<text x="217.9" y="150.7">ANTalyzer</text>
<text x="93.8" y="165.3">RED 0603</text>
<text x="98.6" y="162.9">D5</text>
<text x="108.4" y="165.3">YLW 0603</text>
<text x="113.2" y="162.9">D6</text>
<text x="123" y="165.3">GRN 0603</text>
<text x="127.8" y="162.9">D7</text>
<text x="137.6" y="165.3">BLU 0603</text>
<text x="142.4" y="162.9">D8</text>
<text x="211.8" y="173.8">CONN 8POS ANTALYZER NNP</text>
<text x="199.6" y="203">Sheet3.SchDoc</text>
<text x="245.9" y="200.6">5</text>
</g>
<g font-size="2.2" fill="#800000">
<text x="157.1" y="42.5">XC1</text>
<text x="157.1" y="57.1">XC2</text>
<text x="22.4" y="87.5">+5V</text>
<text x="93.8" y="88.7">ANT_SWCLK</text>
<text x="73.1" y="94.8">ANT_RESET</text>
<text x="73.1" y="99.7">ANT_SRDY</text>
<text x="73.1" y="97.2">ANT_MRDY</text>
<text x="93.8" y="96">ANT_MRDY</text>
<text x="93.8" y="98.4">ANT_SRDY</text>
<text x="93.8" y="100.9">ANT_USPI2_CS</text>
<text x="73.1" y="106.9">ANT_USPI2_MISO</text>
<text x="73.1" y="104.5">ANT_USPI2_SCK</text>
<text x="73.1" y="102.1">ANT_USPI2_CS</text>
<text x="93.8" y="103.3">ANT_USPI2_SCK</text>
<text x="93.8" y="105.7">ANT_USPI2_MISO 18</text>
<text x="73.1" y="109.4">ANT_USPI2_MOSI</text>
<text x="93.8" y="108.2">ANT_USPI2_MOSI 19</text>
<text x="128.6" y="134.2" transform="rotate(-90 128.6 134.2)">AS0</text>
<text x="131" y="134.2" transform="rotate(-90 131 134.2)">AS1</text>
<text x="133.5" y="134.2" transform="rotate(-90 133.5 134.2)">AS2</text>
<text x="135.9" y="134.2" transform="rotate(-90 135.9 134.2)">AS3</text>
<text x="186.3" y="154.4">ANT_MRDY</text>
<text x="186.3" y="156.8">ANT_SRDY</text>
<text x="186.3" y="159.3">ANT_USPI2_CS</text>
<text x="186.3" y="161.7">ANT_USPI2_SCK</text>
<text x="186.3" y="164.1">ANT_USPI2_MISO</text>
<text x="186.3" y="166.5">ANT_USPI2_MOSI</text>
</g>
<g font-size="2.2" fill="#808000">
<text x="184.3" y="43.7">GND</text>
<text x="174.6" y="51">GND</text>
<text x="184.3" y="58.3">GND</text>
<text x="77.4" y="64.4">Vcc</text>
<text x="184.5" y="71.7">Vcc</text>
<text x="76.8" y="83.8">GND</text>
<text x="241.8" y="83.8">GND</text>
<text x="22.8" y="89.9">Vcc</text>
<text x="183.9" y="91.1">GND</text>
<text x="24.5" y="103.3">GND</text>
<text x="214.3" y="104.5">GND</text>
<text x="228.9" y="104.5">GND</text>
<text x="57.3" y="110.6">GND</text>
<text x="202.1" y="133.7">GND</text>
<text x="141.3" y="144.7">GND</text>
<text x="154.7" y="144.7">GND</text>
<text x="206.4" y="149.5">Vcc</text>
<text x="134" y="176.3">GND</text>
<text x="205.8" y="176.3">GND</text>
</g>
<g font-size="1.8" fill="#fff">
<text x="166.3" y="195.8">6680A MIRAH ROAD</text>
<text x="166.3" y="198.2">SAANICHTON, BC</text>
<text x="166.3" y="200.7">CANADA V8M 1Z4</text>
<text x="166.3" y="203.1">1-888-912-3451</text>
</g>
</svg>
